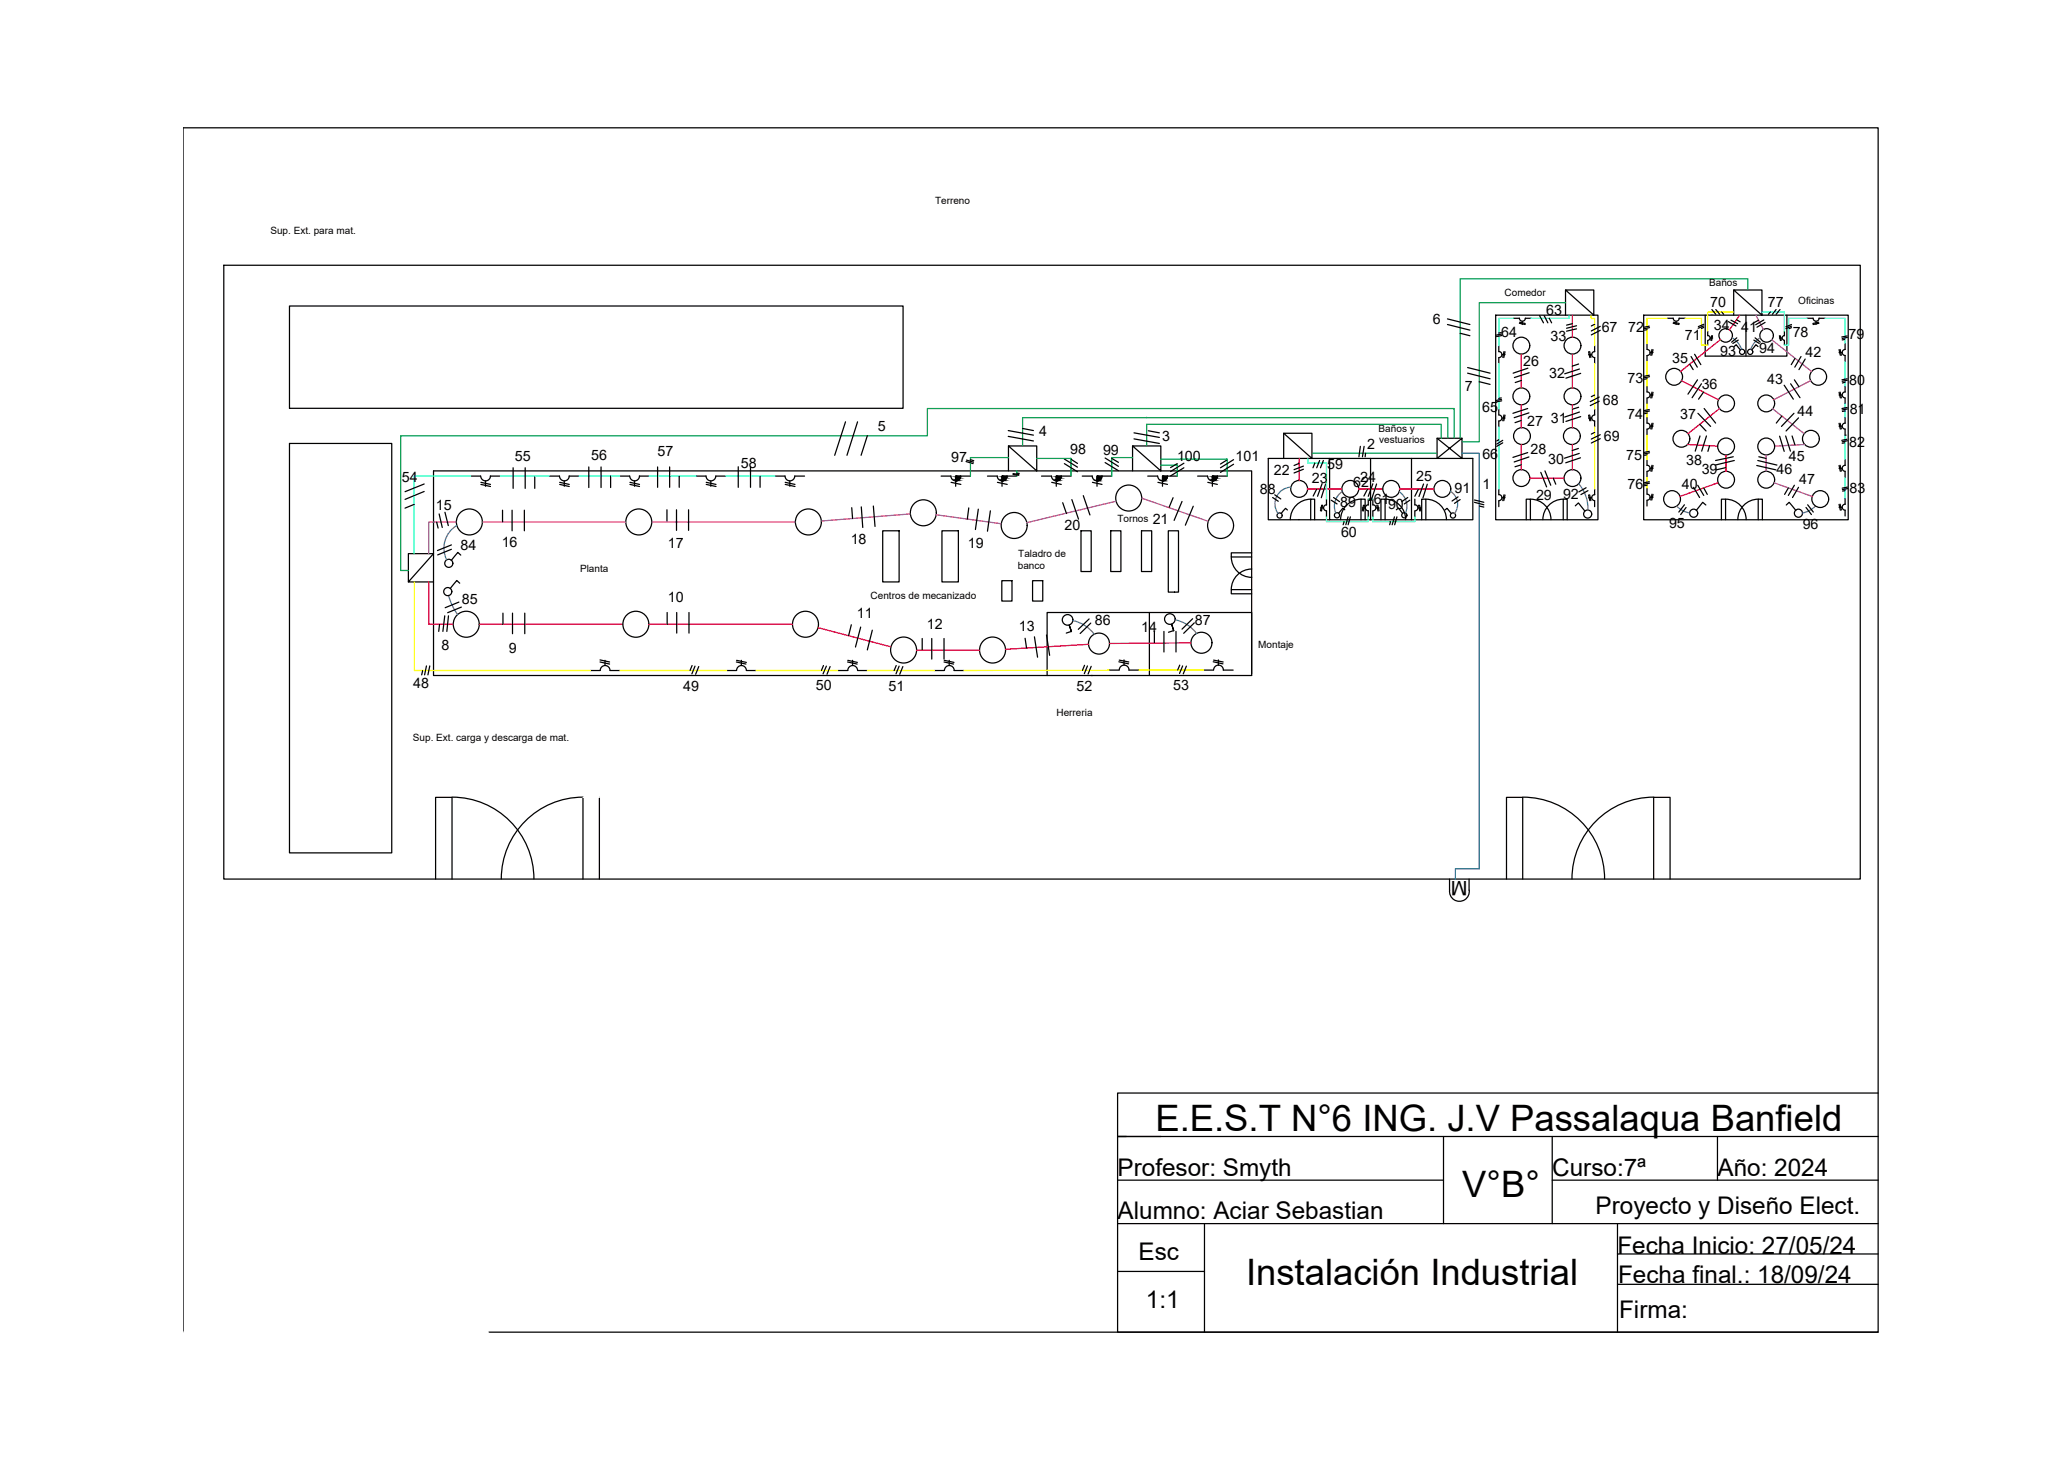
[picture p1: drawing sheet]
<svg xmlns="http://www.w3.org/2000/svg" width="420mm" height="297mm" viewBox="0 0 420 297" stroke-linecap="round" stroke-linejoin="round" font-family="sans-serif">
<!-- layer: 0 -->
<g fill="none" stroke="#000" stroke-width=".25">
<path d="M45.6 54h333.3v125h-333.3zM318.8 59h5.8v5.2zM318.8 59v5.2M353.1 59h5.7v5.2zM353.1 59v5.2M59 62.3h124.9v20.8h-124.9zM304.6 64.2h20.8v41.6h-20.8zM305.3 70.4v1.2M305.3 72.8v1.2M305.3 71.6a.61 .61 0 0 1 .6 .6 .61 .61 0 0 1-.6 .6M305.8 67.7l-.5 .1M305.8 68l-1.1 .2"/>
<path d="M305.8 68.3l-1 .2M305.9 72.2h.6M306.3 71.6l-.2 1.2M306.5 71.6l-.2 1.2M308.2 64.8h1.2M309.4 64.8a.61 .61 0 0 0 .7 .6 .61 .61 0 0 0 .6-.6M309.4 65.8l1.2 .3M309.5 65.6l1.1 .3M309.9 77.5l-1.3 .4M310 65.4v.7M310.6 64.8h1.2M311.2 75l-3 1"/>
<path d="M311.4 75.9l-3 1M321.5 74.1l-1.3 .4M321.7 75.1l-3 1M321.9 76l-3 1M323.5 72.2h.7M323.5 71.6l.3 1.2M323.8 71.6l.2 1.2M324.8 70.4v1.2M324.8 72.8v1.2M324.8 71.6a.61 .61 0 0 0-.6 .6 .61 .61 0 0 0 .6 .6M334.8 64.2h41.6v41.6h-41.6zM335.4 70l.1 1.1a.61 .61 0 0 1 .6 .7 .61 .61 0 0 1-.6 .6l-.1 1.2"/>
<path d="M335.4 78.6v1.2M335.4 77.1l-.5 .1M335.4 67.1l-.5 .1M335.5 79.8a.61 .61 0 0 1 .6 .6 .61 .61 0 0 1-.6 .6M335.9 76.4l-1.1 .2M335.9 66.4l-1.1 .2M335.9 76.7l-1 .2M335.9 66.7l-1 .2M336 71.8h.7M336.5 79.8l-.3 1.2M336.5 71.1l-.3 1.2M336.7 79.9l-.3 1.1"/>
<path d="M336.7 71.2l-.3 1.1M339.6 64.8h1.2M340.8 64.8a.61 .61 0 0 0 .6 .6 .61 .61 0 0 0 .6-.6M340.8 65.8l1.2 .3M340.8 65.6l1.2 .3M341.4 65.4v.7M342 64.8h1.2M344.2 74.2l.6 1.1M344.4 72.6l1.3 2.1M345.1 72.1l1.3 2.1M345.7 77.3l-1.9 2.9M346.5 78.1l-1.9 2.9"/>
<path d="M346.9 79.8l-1 1.5M347 66l-1.1 .5M347 66.4l-1.2 .4M347 66.7l-.5 .2M347.3 64.2v8.3h16.6v-8.3M347.8 67.4v.9a.49 .49 0 0 1 .5 .5 .49 .49 0 0 1-.5 .5M347.8 69.3v1M348.3 68.8h.5M348.6 68.4l-.2 .9M348.8 68.4l-.2 .9M353.2 70.6l.4-.4 .8 1M353.7 68.8l-1 .9"/>
<path d="M354 69.2l-1.1 .7M355.6 64.2v8.3M357.2 69.2l1.1 .7M357.4 68.8l1.1 .9M358 70.6l-.4-.4-.8 1M362.4 68.8h.5M362.4 68.4l.2 .9M362.6 68.4l.2 .9M363.4 78.4l1.8 2.9M363.4 67.4v.9a.49 .49 0 0 0-.4 .5 .49 .49 0 0 0 .4 .5M363.4 69.3v1M364.7 78.1l1.9 2.9"/>
<path d="M364.9 66.1l-1.2 .4M364.9 66.4l-1.2 .5M364.9 66.7l-.5 .2M365.4 77.3l1 1.4M365.6 73l-.8 1.2M366.8 72.6l-1.3 2.1M367.7 73.1l-1.3 2.2M368 64.8h1.3M369.3 64.8a.61 .61 0 0 0 .6 .6 .61 .61 0 0 0 .6-.6M369.9 65.4v.7M370.4 65.6l-1.2 .3M370.4 64.8h1.2"/>
<path d="M370.4 65.8l-1.1 .3M374.6 71.8h.6M374.6 79.9l.2 1.1M374.6 71.2l.2 1.1M374.8 79.8l.2 1.2M374.8 71.1l.2 1.2M375.7 69.1l-.5 .1M375.7 77.8l-.5 .2M375.8 70v1.1M375.8 72.4v1.2M375.8 78.6v1.2M375.8 79.8a.61 .61 0 0 0-.6 .6 .61 .61 0 0 0 .6 .6"/>
<path d="M375.8 71.1a.61 .61 0 0 0-.6 .7 .61 .61 0 0 0 .6 .6M376.2 68.4l-1.1 .2M376.2 77.1l-1.1 .2M376.2 68.7l-1 .2M376.2 77.4l-1 .2M59 90.3h20.8v83.3h-20.8zM88.3 95.9h166.6v41.6h-166.6zM95.9 96.9h2M97.9 96.9a.99 .99 0 0 0 1 1 .99 .99 0 0 0 1-1M97.9 98.2l2 .4M97.9 98.6l2 .4M98.9 97.9v1.1"/>
<path d="M99.9 96.9h2M104.5 95.2v4.2M107 95.2v4.2M108.9 97.1v2.3M111.9 96.9h2M113.9 96.9a.99 .99 0 0 0 1 1 .99 .99 0 0 0 1-1M114 98.2l1.9 .4M114 98.6l1.9 .4M114.9 97.9v1.1M115.9 96.9h2M119.9 95.1v4.2M122.4 95.1v4.2"/>
<path d="M124.4 96.9v2.4M126.2 96.9h2M128.3 96.9a.99 .99 0 0 0 1 1 .99 .99 0 0 0 .9-1M128.3 98.2l1.9 .4M128.3 98.6l1.9 .4M129.2 97.9v1.1M130.2 96.9h2M133.9 95.1v4.1M136.4 95.1v4.1M138.3 96.9v2.3M141.8 96.9h2M143.8 96.9a.99 .99 0 0 0 1 1 .99 .99 0 0 0 1-1"/>
<path d="M143.8 98.2l2 .4M143.8 98.6l2 .4M144.8 97.9v1.1M145.8 96.9h2M150.4 95v4.2M152.9 95v4.2M154.8 96.9v2.3M157.8 96.9h2.1M159.9 96.9a.99 .99 0 0 0 1 1 .99 .99 0 0 0 1-1M159.9 98.2l2 .4M159.9 98.6l2 .4M160.9 97.9v1.1"/>
<path d="M161.9 96.9h2M191.7 96.9h2M193.7 96.9a.99 .99 0 0 0 1 1 .99 .99 0 0 0 1-1M193.7 98.2l2 .4M197.6 96.9h-3v2.1M201.1 96.9h2M203.1 96.9a.99 .99 0 0 0 1 1 .99 .99 0 0 0 1-1M203.1 98.2l2 .4M205.4 90.8h5.7v5.1zM205.4 90.8v5.1M207.1 96.9h-3v2.1M212.1 96.9h2"/>
<path d="M214.2 96.9a.99 .99 0 0 0 .9 1 .99 .99 0 0 0 1-1M214.2 98.2l1.9 .4M218.1 96.9h-3v2.1M220.4 96.9h2M222.4 96.9a.99 .99 0 0 0 1 1 .99 .99 0 0 0 1-1M222.5 98.2l1.9 .4M226.4 96.9h-3v2.1M230.7 90.8h5.7v5.1zM230.7 90.8v5.1M233.8 96.9h1.9M235.8 96.9a.99 .99 0 0 0 1 1 .99 .99 0 0 0 1-1M235.8 98.2l2 .4"/>
<path d="M239.8 96.9h-3v2.1M243.9 96.9h2M245.9 96.9a.99 .99 0 0 0 1 1 .99 .99 0 0 0 1-1M246 98.2l1.9 .4M249.9 96.9h-3v2.1M261.4 88.2h5.8v5.1zM261.4 88.2v5.1M268.2 99.6l-.8 1.4M269.3 98.5l-1 2.5M270 98.5l-.9 2.8M270.8 93.3v12.5h16.7v-12.5M278.5 99.6l-.7 1.4"/>
<path d="M279.1 93.3v12.5M279.6 98.5l-.9 2.5M280.4 98.5l-1 2.9M288.9 99.6l-.8 1.4M289.9 98.5l-.9 2.6M290.7 98.6l-.9 2.8M292.7 89.2l5.1 4.1v-4.1l-5.1 4.1M297.8 89.2h-5.1v4.1M305.3 83.3v1.2M305.3 85.7v1.2M305.3 99.6v1.1M305.3 84.5a.61 .61 0 0 1 .6 .6 .61 .61 0 0 1-.6 .6"/>
<path d="M305.8 81l-.5 .1M305.8 81.3l-1.1 .2M305.8 81.6l-1 .2M305.9 85.1h.6M306.3 84.5l-.2 1.2M306.5 84.5l-.2 1.2M309.8 85.6l-1.2 .4M309.8 94.6l-1.2 .4M311.1 92.1l-3 1M311.1 83.2l-3 .9M311.4 93l-3 1.1M311.4 84.1l-3 .9"/>
<path d="M313.8 96.2l1.2 2.9M314.6 95.9l1.2 2.9M316.3 97.4l.6 1.2M321.5 91.3l-1.3 .4M321.5 82.9l-1.2 .4M321.6 92.3l-3 1M321.7 83.9l-3 1M321.9 93.2l-3 1M321.9 84.8l-3 1M323 99.3l-1.5 .8M323.4 99.9l-1.4 .8M323.5 85.1h.7"/>
<path d="M323.5 84.5l.3 1.2M323.8 84.5l.2 1.2M324.8 83.3v1.2M324.8 85.7v1.2M324.8 99.6v1.1M324.8 84.5a.61 .61 0 0 0-.6 .6 .61 .61 0 0 0 .6 .6M335.4 99.4l.1 1.2a.61 .61 0 0 1 .6 .6 .61 .61 0 0 1-.6 .6l-.1 1.2M335.4 81.1v1.1M335.4 85v1.2M335.4 93.6v1.2M335.4 92.6l-.5 .1M335.4 84.1l-.5 .1"/>
<path d="M335.4 98.8l-.5 .1M335.5 94.7a.61 .61 0 0 1 .6 .6 .61 .61 0 0 1-.6 .7l-.1 1.2M335.5 86.1a.61 .61 0 0 1 .6 .6 .61 .61 0 0 1-.6 .7l-.1 1.2M335.9 91.9l-1.1 .2M335.9 83.4l-1.1 .2M335.9 98.1l-1.1 .2M335.9 92.2l-1 .2M335.9 83.7l-1 .2M335.9 98.4l-1 .2M336 95.4h.7M336 86.8h.7M336 80.4h.7"/>
<path d="M336.5 94.7l-.3 1.2M336.5 86.2l-.3 1.1M336.7 94.8l-.3 1.2M336.7 86.2l-.3 1.2M344.9 99.2l1.2 2.1M345.8 98.8l1.2 2.1M345.8 84.1l2.6 2.7M346.2 86.4l1.3 1.3M346.2 88.8l-.9 3M347 99.3l.7 1.4M347.1 83.2l2.3 2.9M347.5 88.8l-.9 3"/>
<path d="M348.2 90.7l-.4 1.2M351.5 95.2l-2 .5M353 93l-3.6 .8M353.2 93.8l-3.9 .9M357.8 94.8l3.9 .9M358 93.8l3.9 .9M358.2 93l1.5 .3M362.4 88.8l1 3.1M362.9 84.7l-1.1 1.4M363.7 88.8l.9 3M364.2 99.3l-.7 1.4M365 88.8l.6 1.8"/>
<path d="M365.4 84.1l-2.6 2.7M365.4 98.8l-1.2 2.1M366.3 99.2l-1.2 2.1M366.3 85.1l-2.5 2.6M374.6 95.4h.6M374.6 86.8h.6M374.6 80.4h.6M374.6 94.8l.2 1.2M374.6 86.2l.2 1.2M374.8 94.7l.2 1.2M374.8 86.2l.2 1.1M375.7 90.2h-.5"/>
<path d="M375.7 83.7l-.5 .1M375.8 81.1v1.1M375.8 85v1.2M375.8 87.4v1.2M375.8 93.6v1.2M375.8 96v1.2M375.8 99.9l-.5 .1M375.8 94.7a.61 .61 0 0 0-.6 .6 .61 .61 0 0 0 .6 .7M375.8 86.1a.61 .61 0 0 0-.6 .6 .61 .61 0 0 0 .6 .7M376.2 89.4l-1.1 .2M376.2 83l-1.1 .2M376.2 83.3l-1 .2"/>
<path d="M376.2 89.7l-1 .2M376.2 99.2l-1 .2M376.3 99.5l-1.1 .2M83.2 118.5v-5.8h5.1l-5.1 5.8h5.1M91.9 111.8l-2.8 1.2M91.9 110.9l-2.8 1.2M93.6 118.7l-.6-.5-1.3 1.6M93.8 113l-.6-.5-1.3 1.6M102.3 103.9v2.3M104.3 103.9v4.2M106.8 103.9v4.2M135.8 103.8v2.3"/>
<path d="M137.8 103.8v4.2M140.2 103.8v4.2M173.5 103.4l.1 2.2M175.4 103.2l.3 4.2M177.9 103l.3 4.2M179.8 108.1h3.3v10.4h-3.3zM191.8 108.1h3.4v10.4h-3.4zM197.3 103.4l-.3 2.3M199.2 103.7l-.5 4.1M201.7 104l-.6 4.1M204 118.2h2.1v4.2h-2.1zM210.3 118.2h2.1v4.2h-2.1z"/>
<path d="M216.4 102.3l.8 2.2M218.3 101.7l1.4 4M220.2 108.1h2v8.3h-2zM220.6 100.9l1.4 3.9M226.2 108.1h2.1v8.3h-2.1zM232.5 108.1h2.1v8.3h-2.1zM237.9 108.1h2.1v12.5h-2.1zM238.9 101.3l-.8 2M240.7 102.1l-1.6 3.8M243 103.1l-1.6 3.8M259.2 101.3l1.1 .8M259.6 100.7l1.2 .9"/>
<path d="M262.2 103.8l-.4-.3-.9 1M264.5 105.8h.1M268.9 103.4h.7M269.2 102.9l-.3 1.1M269.4 102.9l-.3 1.1M270.2 101.6v1.2M270.2 102.8a.61 .61 0 0 0-.6 .6 .61 .61 0 0 0 .6 .6v1.2M270.8 105.8h-12.5v-12.5h41.7v12.5h-12.5M271.1 101.8l1.2 .8M271.6 101.3l1.2 .8M273.9 103.8l-.4-.4-.9 1.1M277.4 103.4h.7"/>
<path d="M277.7 102.9l-.3 1.1M277.9 102.9l-.2 1.1M278.7 101.6v1.2M278.7 102.8a.61 .61 0 0 0-.6 .6 .61 .61 0 0 0 .6 .6v1.2M279.6 101.6v1.2M279.6 104v1.2M279.6 102.8a.61 .61 0 0 1 .6 .6 .61 .61 0 0 1-.6 .6M280.2 103.4h.7M280.4 102.9l.3 1.1M280.6 102.9l.3 1.1M284.4 103.8l.4-.4 .9 1.1M286.7 101.3l-1.2 .8"/>
<path d="M287.1 101.8l-1.1 .8M288.1 101.6v1.2M288.1 104v1.2M288.2 102.8a.61 .61 0 0 1 .6 .6 .61 .61 0 0 1-.6 .6M288.7 103.4h.7M288.9 102.9l.3 1.1M289.1 102.9l.3 1.1M294.3 103.8l.4-.3 .9 1M297 101.2l-1.3 .8M297.4 101.7l-1.2 .8M305.3 102v1.2M305.3 100.7a.61 .61 0 0 1 .6 .6 .61 .61 0 0 1-.6 .6"/>
<path d="M305.9 101.3h.6M306.3 100.7l-.2 1.2M306.5 100.8l-.2 1.1M320.8 103l.7-.6 1.3 1.6M323.5 101.3h.7M323.5 100.8l.3 1.1M323.8 100.7l.2 1.2M324.8 102v1.2M324.8 100.7a.61 .61 0 0 0-.6 .6 .61 .61 0 0 0 .6 .6M336 101.2h.7M336.5 100.6l-.3 1.2M336.7 100.7l-.3 1.1"/>
<path d="M343.1 102.8l-1.2 1.5M343.4 103.3l-1.1 1.5M347.4 102.8l-.6-.5-1.3 1.6M363.8 102.8l.6-.5 1.3 1.6M367.8 103.3l1.1 1.5M368.2 102.8l1.1 1.5M374.6 103.3h.6M374.6 102.7l.2 1.2M374.8 102.6l.2 1.2M375.8 101.5v1.2M375.8 103.9v1.2M375.8 102.6a.61 .61 0 0 0-.6 .7 .61 .61 0 0 0 .6 .6"/>
<path d="M93.5 122.6l-2.8 1.1M94 123.6l-2.8 1.1M102.4 124.8v2.3M104.4 124.8v4.2M106.9 124.8v4.2M120.3 136.5h1.9a.99 .99 0 0 1 1-1 .99 .99 0 0 1 1 1h2M122.2 134.8l1.9 .4M122.2 134.4l1.9 .4M123.2 134.4v1.1M135.9 124.7v2.4M137.8 124.7v4.2M140.3 124.7v4.2"/>
<path d="M141 135.5l-.5 1M141.5 135.6l-.6 1.6M142.3 135.7l-.6 1.6M148 136.5h2a.99 .99 0 0 1 1-1 .99 .99 0 0 1 1 1h2M150 134.8l1.9 .4M150 134.4l2 .5M151 134.4v1.1M167.7 135.5l-.4 1M168.3 135.6l-.7 1.6M169.1 135.7l-.7 1.6M170.6 136.5h2.1a.99 .99 0 0 1 1-1 .99 .99 0 0 1 1 1h1.9M172.6 134.8l2 .4"/>
<path d="M172.7 134.4l1.9 .5M173.4 127.2l-.6 2.2M173.6 134.4v1.1M175.3 127.7l-1.1 4M177.7 128.3l-1.1 4M182.5 135.5l-.4 1M183.1 135.6l-.6 1.6M183.9 135.7l-.7 1.6M187.8 130v2.3M189.8 130v4.2M190.3 136.5h2M192.3 134.8l1.9 .4"/>
<path d="M192.3 130v4.2M192.3 134.4l2 .5M192.3 136.5a.99 .99 0 0 1 1-1 .99 .99 0 0 1 1 1M193.3 134.4v1.1M194.3 136.5h2M208.8 129.9l.3 2M210.7 129.7l.6 4.1M213.1 129.3l.7 4.1M213.3 137.5v-12.8h20.8v12.8M218.2 128.6l-.5-1.4 .5 1.4-1 .3M220.9 135.5l-.4 1M221.5 135.6l-.7 1.5"/>
<path d="M221.8 126l-2.2 2.1M222.2 126.9l-2.2 2.1M222.2 135.7l-.6 1.5M222.3 137.5h.1M225.9 136.4h2M227.9 134.7l2 .5M228 136.4a.99 .99 0 0 1 .9-1 .99 .99 0 0 1 1 1M228 134.4l1.9 .4M228.9 134.4v1.1M229.9 136.4h2M234.1 124.7h20.8v12.5M235.1 128.6v2.3"/>
<path d="M237.1 128.6v4.1M239 128.4l-.4-1.3 .4 1.3-1 .3M239.5 128.6v4.1M240.3 135.4l-.5 1M240.9 135.6l-.7 1.5M241.6 135.6l-.6 1.6M242.9 126l-2.2 2.1M243.2 126.8l-2.1 2.1M247.1 134.7l2 .5M247.2 134.4l1.9 .4M248.1 134.4v1.1M249.1 136.4h2"/>
<path d="M249.2 136.4a.99 .99 0 0 0-1-1 .99 .99 0 0 0-1 1h-2.1M295.2 179v2.2M299.2 179v2.3M295.2 181.2a2.01 2.01 0 0 0 2 2.3 2.01 2.01 0 0 0 2-2.3M227.6 231.4h154.9M229.4 231.4h-1.8h8.9M294 231.4v17.7h-66.4M316.1 231.4v17.7h66.4M349.8 231.4v8.9M382.5 222.5h-154.9v48.7h154.9M227.6 240.3h66.4M245.3 249.1v9.8h-17.7"/>
<path d="M245.3 258.9v12.3M294 249.1h22.1M316.1 240.3h66.4M329.4 249.1v6.2M382.5 255.3h-53.1v15.9M37.3 271.2v-245.2h345.2v245.2h-283M329.4 261.5h53.1"/>
<circle cx="309.8" cy="70.4" r="1.71"/>
<circle cx="320.3" cy="70.4" r="1.71"/>
<circle cx="341" cy="76.7" r="1.71"/>
<circle cx="351.5" cy="68.3" r="1.38"/>
<circle cx="354.8" cy="71.6" r=".53"/>
<circle cx="356.5" cy="71.6" r=".53"/>
<circle cx="359.8" cy="68.3" r="1.38"/>
<circle cx="370.3" cy="76.7" r="1.71"/>
<circle cx="264.6" cy="99.5" r="1.71"/>
<circle cx="275" cy="99.5" r="1.71"/>
<circle cx="283.3" cy="99.5" r="1.71"/>
<circle cx="293.8" cy="99.5" r="1.71"/>
<circle cx="309.8" cy="97.3" r="1.71"/>
<circle cx="309.8" cy="80.7" r="1.71"/>
<circle cx="310" cy="88.8" r="1.71"/>
<circle cx="320.1" cy="88.8" r="1.71"/>
<circle cx="320.3" cy="97.3" r="1.71"/>
<circle cx="320.3" cy="80.7" r="1.71"/>
<circle cx="342.4" cy="89.3" r="1.71"/>
<circle cx="351.5" cy="82.1" r="1.71"/>
<circle cx="351.5" cy="90.9" r="1.71"/>
<circle cx="351.5" cy="97.7" r="1.71"/>
<circle cx="359.7" cy="82.1" r="1.71"/>
<circle cx="359.7" cy="97.7" r="1.71"/>
<circle cx="359.7" cy="90.9" r="1.71"/>
<circle cx="368.8" cy="89.3" r="1.71"/>
<circle cx="91.4" cy="114.7" r=".83"/>
<circle cx="95.6" cy="106.3" r="2.65"/>
<circle cx="130.1" cy="106.3" r="2.65"/>
<circle cx="164.6" cy="106.3" r="2.65"/>
<circle cx="188.1" cy="104.4" r="2.65"/>
<circle cx="206.6" cy="107" r="2.65"/>
<circle cx="229.9" cy="101.4" r="2.65"/>
<circle cx="248.6" cy="107" r="2.65"/>
<circle cx="260.6" cy="105" r=".53"/>
<circle cx="272.3" cy="104.9" r=".53"/>
<circle cx="286" cy="104.9" r=".53"/>
<circle cx="295.9" cy="105" r=".53"/>
<circle cx="323.3" cy="104.7" r=".83"/>
<circle cx="340.5" cy="101.6" r="1.71"/>
<circle cx="344.9" cy="104.5" r=".83"/>
<circle cx="366.3" cy="104.5" r=".83"/>
<circle cx="370.7" cy="101.6" r="1.71"/>
<circle cx="91.2" cy="120.4" r=".83"/>
<circle cx="95" cy="127.1" r="2.65"/>
<circle cx="129.5" cy="127.1" r="2.65"/>
<circle cx="164" cy="127.1" r="2.65"/>
<circle cx="184" cy="132.3" r="2.65"/>
<circle cx="202.1" cy="132.3" r="2.65"/>
<circle cx="217.4" cy="126.2" r="1.08"/>
<circle cx="223.8" cy="131" r="2.14"/>
<circle cx="238.3" cy="126" r="1.08"/>
<circle cx="244.7" cy="130.9" r="2.14"/>
</g>
<!-- layer: IUG 1 -->
<g fill="none" stroke="#bd00bd" stroke-width=".25">
<path d="M357.6 64.2l1.5 2.9M360.8 69.2l8.2 6.4M368.8 77.5l-7.6 3.9M359.7 92.6v3.4M361 83.2l6.4 5.1M361.3 98.3l7.8 2.8M367.5 90.5l-6.1 .3M92.9 106.3h-5.6v6.4M98.2 106.3h29.2M132.7 106.3h29.3M185.4 104.6l-18.1 1.5M190.7 104.8l13.2 1.8"/>
<path d="M227.3 102.1l-18.2 4.3M232.5 101.4l13.5 4.7"/>
</g>
<!-- layer: IUG 2 -->
<g fill="none" stroke="#f00" stroke-width=".25">
<path d="M309.8 72.1v6.9M320.2 64.2v4.5M320.2 72.1v6.9M342.4 77.5l7.6 3.9M350.4 69.2l-8.1 6.4M354.3 64.2l-2.1 3M264.6 93.3v4.6M266.3 99.6h7M276.7 99.6h4.9M285 99.6h7M309.8 82.4v4.7M309.8 90.5v5.2"/>
<path d="M311.5 97.4h7M320.2 82.4v4.7M320.2 90.5v5.2M343.7 90.5l6.1 .3M349.9 98.3l-7.8 2.8M350.2 83.2l-6.4 5.1M351.5 92.6v3.4M87.3 118.5v8.6h5M97.6 127.1h29.2M132.2 127.1h29.2M166.6 127.8l14.8 3.9M186.7 132.4h12.8"/>
<path d="M221.7 131.2l-16.9 1"/>
</g>
<!-- layer: Llaves -->
<g fill="none" stroke="#594fb0" stroke-width=".25">
<path d="M352.7 68.7l1.2 1 .8 1.4M358.5 68.7l-1.2 1-.7 1.4M262.9 99.2a3.4 3.4 0 0 0-2.6 5.3M321.5 98.5a7.5 7.5 0 0 1 1.9 5.3M93 107a5.4 5.4 0 0 0-2 7M273.4 100.1a3.5 3.5 0 0 0-1.4 4.3M284.9 100.1a3.5 3.5 0 0 1 1.4 4.3M295.4 100a3.1 3.1 0 0 1 .9 4.5M341.5 103l1.2 1 1.4 .4M369.7 103l-1.2 1-1.4 .4M91.3 121.2l.7 1.8 1.2 2.1M218.5 126.4a7.1 7.1 0 0 1 4.4 2.7"/>
<path d="M239.4 126.2a7.1 7.1 0 0 1 4.3 2.8"/>
</g>
<!-- layer: IUG 5 -->
<path d="M242.5 130.9l-16.5 .1" fill="none" stroke="#dd0037" stroke-width=".25"/>
<!-- layer: 0 -->
<g fill="#000" stroke="#000" stroke-width=".2">
<path d="M194.6 97.9h.4zM204.1 97.9h.4zM215.1 97.9h.4zM223.4 97.9h.4zM236.8 97.9h.3zM246.9 97.9h.4z"/>
<path d="M194.6 97.9h.2zM194.6 97.9h.2z"/>
<path d="M194.6 97.7l.4 .2 .2-.2zM194.6 97.7l.4 .2h-.4z"/>
<path d="M194.6 97.6l.6 .1 .2-.1zM194.6 97.6l.6 .1h-.6z"/>
<path d="M194.6 97.5l.8 .1 .1-.1zM194.6 97.5l.8 .1h-.8z"/>
<path d="M194.6 97.3l.9 .2 .1-.2zM194.6 97.3l.9 .2h-.9z"/>
<path d="M194.6 96.9l1.1 .2v-.2zM194.6 96.9l1.1 .2h-1.1z"/>
<path d="M194.6 97.1l1 .2 .1-.2zM194.6 97.1l1 .2h-1z"/>
<path d="M204.1 97.9h.2zM204.1 97.9h.2z"/>
<path d="M204.1 97.7l.4 .2 .2-.2zM204.1 97.7l.4 .2h-.4z"/>
<path d="M204.1 97.6l.6 .1 .1-.1zM204.1 97.6l.6 .1h-.6z"/>
<path d="M204.1 97.5l.7 .1 .1-.1zM204.1 97.5l.7 .1h-.7z"/>
<path d="M204.1 97.3l.8 .2 .1-.2zM204.1 97.3l.8 .2h-.8z"/>
<path d="M204.1 96.9l1 .2v-.2zM204.1 96.9l1 .2h-1z"/>
<path d="M204.1 97.1l.9 .2 .1-.2zM204.1 97.1l.9 .2h-.9z"/>
<path d="M215.1 97.9h.2zM215.1 97.9h.2z"/>
<path d="M215.1 97.7l.4 .2 .2-.2zM215.1 97.7l.4 .2h-.4z"/>
<path d="M215.1 97.6l.6 .1 .1-.1zM215.1 97.6l.6 .1h-.6z"/>
<path d="M215.1 97.5l.7 .1 .2-.1zM215.1 97.5l.7 .1h-.7z"/>
<path d="M215.1 97.3l.9 .2 .1-.2zM215.1 97.3l.9 .2h-.9z"/>
<path d="M215.1 97.1l1 .2v-.2zM215.1 97.1l1 .2h-1z"/>
<path d="M215.1 96.9l1 .2v-.2zM215.1 96.9l1 .2h-1z"/>
<path d="M223.4 97.9h.2zM223.4 97.9h.2z"/>
<path d="M223.4 97.8h.5zM223.4 97.8l.4 .1z"/>
<path d="M223.4 97.7h.7zM223.4 97.7l.5 .1z"/>
<path d="M223.4 97.6l.7 .1 .1-.1zM223.4 97.6l.7 .1h-.7z"/>
<path d="M223.4 97.4l.8 .2 .1-.2zM223.4 97.4l.8 .2h-.8z"/>
<path d="M223.4 97.3l.9 .1 .1-.1zM223.4 97.3l.9 .1h-.9z"/>
<path d="M223.4 97.1l1 .2v-.2zM223.4 97.1l1 .2h-1z"/>
<path d="M223.4 96.9l1 .2v-.2zM223.4 96.9l1 .2h-1z"/>
<path d="M236.8 97.9h.1zM236.8 97.9h.1z"/>
<path d="M236.8 97.8h.5zM236.8 97.8l.3 .1z"/>
<path d="M236.8 97.7h.6zM236.8 97.7l.5 .1z"/>
<path d="M236.8 97.6l.6 .1 .1-.1zM236.8 97.6l.6 .1h-.6z"/>
<path d="M236.8 97.4l.7 .2 .1-.2zM236.8 97.4l.7 .2h-.7z"/>
<path d="M236.8 97.3l.8 .1 .1-.1zM236.8 97.3l.8 .1h-.8z"/>
<path d="M236.8 97.1l.9 .2v-.2zM236.8 97.1l.9 .2h-.9z"/>
<path d="M236.8 96.9l.9 .2 .1-.2zM236.8 96.9l.9 .2h-.9z"/>
<path d="M246.9 97.9h.2zM246.9 97.9h.2z"/>
<path d="M246.9 97.7l.4 .2 .2-.2zM246.9 97.7l.4 .2h-.4z"/>
<path d="M246.9 97.6l.6 .1 .1-.1zM246.9 97.6l.6 .1h-.6z"/>
<path d="M246.9 97.5l.7 .1 .2-.1zM246.9 97.5l.7 .1h-.7z"/>
<path d="M246.9 97.3l.9 .2v-.2zM246.9 97.3l.9 .2h-.9z"/>
<path d="M246.9 97.1l.9 .2 .1-.2zM246.9 97.1l.9 .2h-.9z"/>
<path d="M246.9 96.9l1 .2v-.2zM246.9 96.9l1 .2h-1z"/>
</g>
<!-- layer: TUG 1-2 -->
<path d="M305.3 74v9.3M308.2 64.8h-2.9v5.6M319.6 64.2v.6h-7.8M358.8 63.5h4.6v3.9M363.4 70.3h.9M95.9 96.9h-11.5v15.8M101.9 96.9h10M117.9 96.9h8.3M132.2 96.9h9.6M147.8 96.9h10M305.3 86.9v12.7" fill="none" stroke="#0ff" stroke-width=".25"/>
<!-- layer: TUG1 -->
<g fill="none" stroke="#ff0" stroke-width=".25">
<path d="M324 64.2v.6h.8v5.6M324.8 74v9.3M335.4 73.6v5M339.6 64.8h-4.2v5.2M343.2 64.8h3.3v5.5h1.3M353.1 63.5h-5.3v3.9M324.8 86.9v12.7M335.4 82.2v2.8M335.4 88.6v5M335.4 97.2v2.2M84.4 118.5v18h35.9M126.2 136.5h21.8"/>
<path d="M154 136.5h16.6M176.6 136.5h13.7M225.9 136.4l-29.6 .1M231.9 136.4h13.2"/>
</g>
<!-- layer: TUG 5-2 -->
<path d="M368 64.8h-3.7v5.5M371.6 64.8h4.2v5.2M375.8 73.6v5M375.8 82.2v2.8M375.8 88.6v5M375.8 97.2v4.3" fill="none" stroke="#00bfff" stroke-width=".25"/>
<!-- layer: TUG 5 -->
<path d="M205.4 93.2h-7.8v3.7M207.1 95.9v1M211.1 93.3h7v3.6M230.7 93.2h-4.3v3.7M236.4 93.5h13.5v3.4M236.4 94.7h3.4v2.2" fill="none" stroke="#0f0" stroke-width=".25"/>
<!-- layer: TS -->
<path d="M356 59v-2.2h-58.6v32.4M318.8 61.6h-17.5v28.3h-3.5M233.5 84.9v.1M267.2 92.3h25.5M293.5 89.2v-2.8h-60v4.4M294.9 89.2v-4.2h-86.6v5.8M296.1 89.2v-6h-107.2v5.5h-107.3v27.4h1.6" fill="none" stroke="#0a9e4f" stroke-width=".25"/>
<!-- layer: TP -->
<path d="M297.8 92.3h3.5v84.6h-4.9v2.1" fill="none" stroke="#0544ff" stroke-width=".25"/>
<!-- layer: TUG 3 -->
<path d="M266.3 93.3v1h3.9v7.3M270.2 105.2v1h8.5v-1M278.7 101.6h.9M279.6 105.2v1h8.5v-1" fill="none" stroke="#00ffbf" stroke-width=".25"/>
<!-- layer: Ref -->
<g fill="none" stroke="#000" stroke-width=".25">
<path d="M294.8 66.1l4.6 1.1M294.8 64.9l4.6 1.2M297.4 67.8l2 .6M298.9 76l4.6 1.1M298.9 74.8l4.6 1.2M301.3 77.7l2.2 .6M313.5 64.2l.9 1.5M314.5 64.2l.7 1.5M315.5 64.8l.5 .9M320.2 65.9l-1.1 .3M321.1 67l-2 .4M321.1 66.3l-2 .5"/>
<path d="M324.8 66l-.7 .4M325.9 67.3l-1.8 .9M325.9 66.4l-1.8 1M348.6 63l.8 1M349.4 63l.9 1M350.7 63.5l.4 .5M352 65.5l1.6 .9M352.5 65.2l1.4 .7M353.7 65.1l.7 .4M358.2 65.2l-.9 .4M359.2 65.1l-1.6 1M359.5 65.6l-1.7 1"/>
<path d="M360.5 63.5l-.3 .5M361.7 63l-.7 1M362.5 63l-.8 1M86.4 98.5l-3.9 1.6M172.2 85.9l-2.2 6.8M174.7 85.9l-2.2 6.8M176.6 88.7l-1.2 4M196.8 94l1.4 .4M196.8 93.7l1.5 .4M197.6 93.6l.7 .2M205.3 88.8l5.2 1M205.3 87.7l5.2 .9"/>
<path d="M206.3 96.6l1.2 .2M206.3 96.4l1.2 .2M207.1 96.3l.5 .1M208.3 87.2l2.2 .5M216.8 93.5l2.6 1.6M216.8 94.4l2.6 1.6M218.1 93.5l1.3 .8M225.1 93.2l2.7 1.7M225.1 94.2l2.7 1.6M226.4 93.3l1.4 .8M231 89.4l5.1 .9M231 88.1l5.1 1"/>
<path d="M233.9 87.7l2.2 .4M239.8 94.4l-1.4 .8M241.1 94.3l-2.7 1.7M241.1 95.2l-2.7 1.7M249.9 93.6l-1.3 .9M251.2 93.6l-2.6 1.6M251.2 94.5l-2.6 1.7M264.6 94.3l-1 .5M265.5 94.9l-1.9 .7M265.5 95.5l-1.9 .8M267.8 94.3l-.4 .9M268.8 93.8l-.6 1.4"/>
<path d="M269.5 93.8l-.6 1.4M277.1 90.9l-.3 2.1M277.8 90.9l-.3 2.1M278.1 92.3l-.1 .7M305.3 89.5l-.5 .3M306.1 89.6l-1.3 .8M306.1 90.2l-1.3 .7M324.8 80.4l-.7 .4M324.8 88l-.7 .4M325.7 81.7l-1.8 .9M325.7 80.8l-1.8 1M325.9 89.3l-1.8 .9"/>
<path d="M325.9 88.5l-1.8 .9M375.8 88.6h.1M84.4 102.7l-1.9 .7M86.4 100.1l-3.9 1.6M88.9 106.3l.3 1.2M89.4 104.6l.7 2.8M90.6 104.3l.7 2.7M250.8 113.4a4.2 4.2 0 0 0 4.1 4.1M254.9 112.6h-4.1v.8h4.1M254.9 115.9a4.2 4.2 0 0 0-4.1 4.1M266.9 105.8v-4.2h.8v4.2M267 101.6a4.2 4.2 0 0 0-4.2 4.2"/>
<path d="M273.8 106.2l-.3 .6M274.6 105.2l-.5 1.6M275 105.2l-.4 1.6M277.2 105.8v-4.2h.8v4.2M277.2 101.6a4.2 4.2 0 0 0-4.2 4.2M279 101.4l-.1 .5M279.2 101.4l-.1 .5M279.4 101.4l-.1 .5M281.2 105.8v-4.2h.9v4.2M282.1 101.6a4.2 4.2 0 0 1 4.2 4.2M283.2 106.2l-.2 .6M284 105.2l-.5 1.6"/>
<path d="M284.5 105.2l-.5 1.6M289.5 105.8v-4.2h.9v4.2M290.4 101.6a4.2 4.2 0 0 1 4.2 4.2M300.3 102.3l1.9 .5M300.3 101.8l1.9 .5M301.3 103l.9 .2M310.8 105.8v-4.2h.9v4.2M311.7 101.6a4.2 4.2 0 0 1 4.2 4.2M318.4 105.8v-4.2h.8v4.2M318.4 101.6a4.2 4.2 0 0 0-4.2 4.2M350.6 105.8v-4.2h.8v4.2M351.5 101.6a4.2 4.2 0 0 1 4.1 4.2"/>
<path d="M358.1 105.8v-4.2h.8v4.2M358.1 101.6a4.2 4.2 0 0 0-4.2 4.2M86.1 136.5l-.2 .9M86.9 135.6l-.4 1.8M87.5 135.6l-.3 1.8M89.5 127.1l-.1 1.5M90.6 125.4l-.4 3.2M91.3 125.4l-.3 3.2M254.9 120h-4.1v.9h4.1M88.7 179v-16.7h3.4v16.7M92.1 162.3a16.7 16.7 0 0 1 16.6 16.7M118.7 162.3v16.7"/>
<path d="M118.8 162.3a16.7 16.7 0 0 0-16.7 16.7M122.1 162.3v16.7M306.8 179v-16.7h3.3v16.7M310.1 162.3a16.7 16.7 0 0 1 16.7 16.7M336.8 179v-16.7h3.3v16.7M336.8 162.3a16.7 16.7 0 0 0-16.6 16.7"/>
</g>
<!-- layer: NOMBRES -->
<path d="M118.7 162.3h3.4M37.3 271.2h62.2" fill="none" stroke="#fff" stroke-width=".25"/>
<g font-size="7.4">
<text x="235.3" y="230.3">E.E.S.T N°6 ING. J.V Passalaqua Banfield</text>
<text x="297.8" y="243.8">V°B°</text>
<text x="253.8" y="261.5">Instalación Industrial</text>
</g>
<g font-size="4.9">
<text x="227.6" y="239.4">Profesor: Smyth</text>
<text x="316.1" y="239.4">Curso:7ª</text>
<text x="349.8" y="239.4">Año: 2024</text>
<text x="227.6" y="248.2">Alumno: Aciar Sebastian</text>
<text x="325" y="247.3">Proyecto y Diseño Elect.</text>
<text x="231.9" y="256.5">Esc</text>
<text x="329.4" y="255.3">Fecha Inicio: 27/05/24</text>
<text x="329.6" y="261.2">Fecha final.: 18/09/24</text>
<text x="233.4" y="266.4">1:1</text>
<text x="329.8" y="268.3">Firma:</text>
</g>
<text font-size="4.1" x="298.9" y="179.4" transform="rotate(-180 298.9 179.4)">M</text>
<g font-size="2.9">
<text x="314.9" y="64.1">63</text>
<text x="348.3" y="62.5">70</text>
<text x="360" y="62.5">77</text>
<text x="291.8" y="66">6</text>
<text x="305.8" y="68.5">64</text>
<text x="315.8" y="69.4">33</text>
<text x="326.2" y="67.6">67</text>
<text x="331.6" y="67.5">72</text>
<text x="343.1" y="69.2">71</text>
<text x="349.1" y="67.2">34</text>
<text x="354.6" y="67.5">41</text>
<text x="358.3" y="71.9">94</text>
<text x="365.1" y="68.5">78</text>
<text x="376.5" y="69">79</text>
<text x="310.2" y="74.5">26</text>
<text x="315.5" y="76.9">32</text>
<text x="340.6" y="73.9">35</text>
<text x="350.3" y="72.5">93</text>
<text x="367.7" y="72.7">42</text>
<text x="298.4" y="79.5">7</text>
<text x="301.9" y="83.9">65</text>
<text x="326.5" y="82.5">68</text>
<text x="331.5" y="78">73</text>
<text x="346.6" y="79.1">36</text>
<text x="359.9" y="78.2">43</text>
<text x="376.6" y="78.4">80</text>
<text x="178.8" y="87.7">5</text>
<text x="211.6" y="88.7">4</text>
<text x="236.7" y="89.8">3</text>
<text x="311.1" y="86.6">27</text>
<text x="315.9" y="86.2">31</text>
<text x="326.6" y="89.8">69</text>
<text x="331.4" y="85.3">74</text>
<text x="342.2" y="85.3">37</text>
<text x="366.1" y="84.7">44</text>
<text x="376.7" y="84.3">81</text>
<text x="104.8" y="93.8">55</text>
<text x="120.4" y="93.6">56</text>
<text x="133.9" y="92.9">57</text>
<text x="150.9" y="95.2">58</text>
<text x="193.7" y="94.1">97</text>
<text x="218" y="92.4">98</text>
<text x="224.6" y="92.6">99</text>
<text x="239.7" y="93.9">100</text>
<text x="251.7" y="93.8">101</text>
<text x="270.3" y="95.4">59</text>
<text x="278.5" y="91.5">2</text>
<text x="301.9" y="93.4">66</text>
<text x="311.7" y="92.5">28</text>
<text x="315.3" y="94.5">30</text>
<text x="331.2" y="93.6">75</text>
<text x="343.4" y="94.6">38</text>
<text x="364.3" y="93.8">45</text>
<text x="376.6" y="91.1">82</text>
<text x="81.9" y="98.2">54</text>
<text x="256.6" y="100.6">88</text>
<text x="259.4" y="96.8">22</text>
<text x="267.2" y="98.3">23</text>
<text x="275.6" y="99.2">62</text>
<text x="277" y="98.1">24</text>
<text x="288.4" y="97.9">25</text>
<text x="296.2" y="100.4">91</text>
<text x="301.9" y="99.6">1</text>
<text x="312.8" y="101.9">29</text>
<text x="318.3" y="101.6">92</text>
<text x="331.5" y="99.5">76</text>
<text x="342.5" y="99.5">40</text>
<text x="346.6" y="96.5">39</text>
<text x="361.8" y="96.4">46</text>
<text x="366.4" y="98.5">47</text>
<text x="376.7" y="100.3">83</text>
<text x="88.8" y="103.8">15</text>
<text x="216.8" y="107.8">20</text>
<text x="234.8" y="106.8">21</text>
<text x="273" y="103.2">89</text>
<text x="279.8" y="102.7">61</text>
<text x="282.7" y="103.7">90</text>
<text x="339.9" y="107.5">95</text>
<text x="367.1" y="107.7">96</text>
<text x="93.8" y="112">84</text>
<text x="102.2" y="111.3">16</text>
<text x="136" y="111.5">17</text>
<text x="173.3" y="110.8">18</text>
<text x="197.1" y="111.5">19</text>
<text x="273.1" y="109.4">60</text>
<text x="94.1" y="123">85</text>
<text x="136" y="122.6">10</text>
<text x="174.5" y="125.8">11</text>
<text x="188.8" y="128.1">12</text>
<text x="207.5" y="128.6">13</text>
<text x="223" y="127.3">86</text>
<text x="232.4" y="128.6">14</text>
<text x="243.4" y="127.2">87</text>
<text x="89.9" y="132.3">8</text>
<text x="103.6" y="132.9">9</text>
<text x="84.1" y="140">48</text>
<text x="139.1" y="140.7">49</text>
<text x="166.2" y="140.4">50</text>
<text x="181" y="140.7">51</text>
<text x="219.3" y="140.7">52</text>
<text x="239" y="140.6">53</text>
</g>
<g font-size="2">
<text x="190.4" y="41.5">Terreno</text>
<text x="55.1" y="47.7">Sup. Ext. para mat.</text>
<text x="348.1" y="58.2">Baños</text>
<text x="306.4" y="60.3">Comedor</text>
<text x="366.3" y="61.8">Oficinas</text>
<text x="280.8" y="87.9">Baños y</text>
<text x="280.9" y="90.3">vestuarios</text>
<text x="227.6" y="106.3">Tornos</text>
<text x="207.4" y="113.4">Taladro de</text>
<text x="118.1" y="116.4">Planta</text>
<text x="207.3" y="115.9">banco</text>
<text x="177.3" y="122">Centros de mecanizado</text>
<text x="256.3" y="132">Montaje</text>
<text x="215.2" y="145.7">Herreria</text>
<text x="84.1" y="150.9">Sup. Ext. carga y descarga de mat.</text>
</g>
<text font-size=".3" x="348.4" y="64">nice</text>
</svg>
